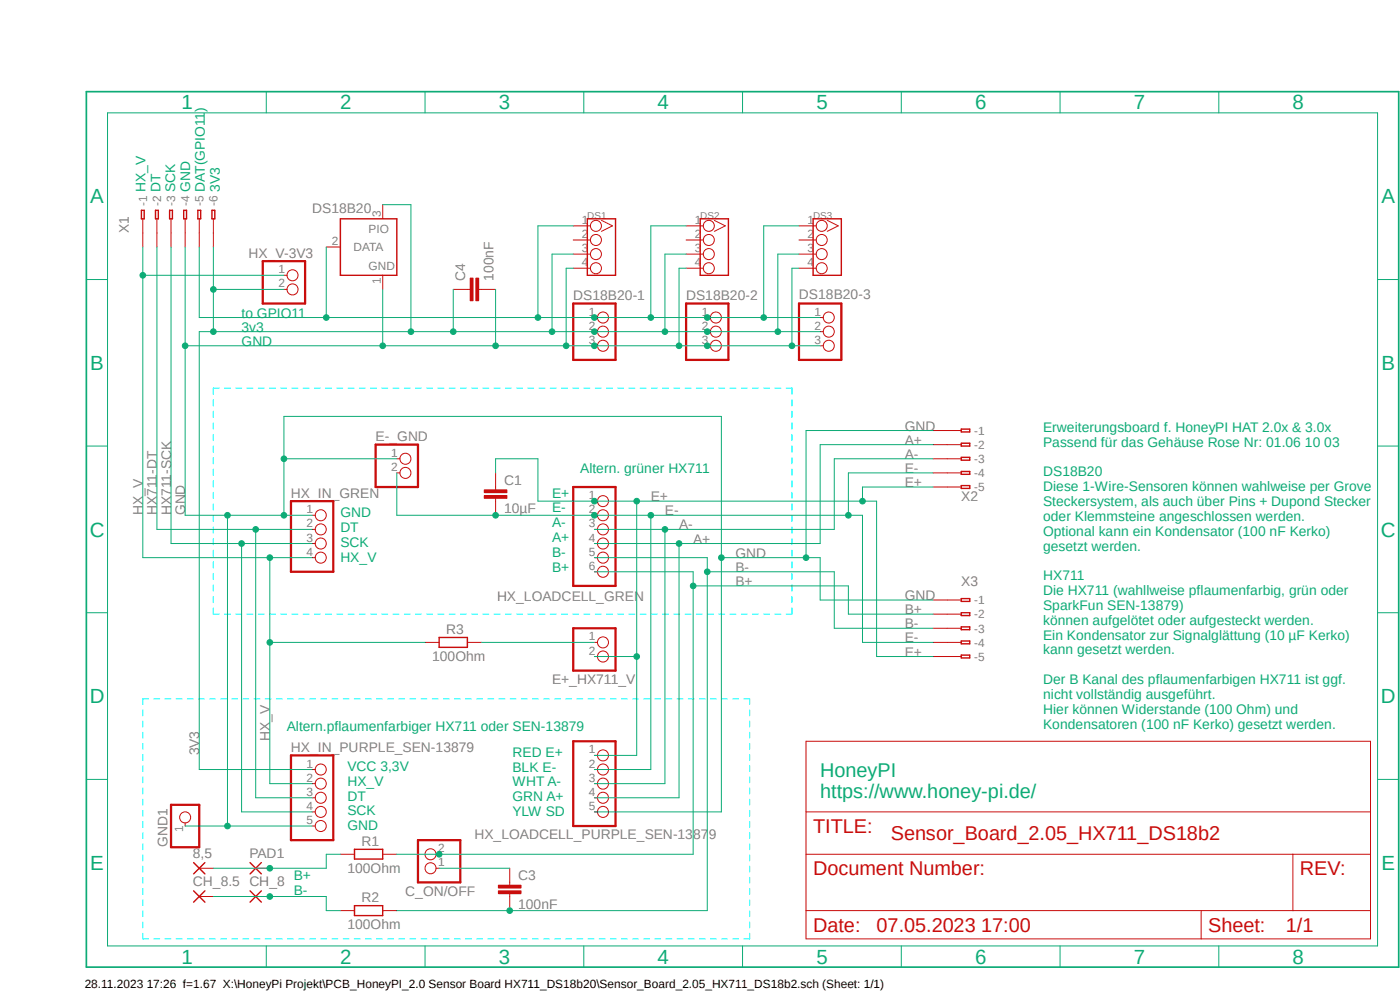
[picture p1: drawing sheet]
<svg xmlns="http://www.w3.org/2000/svg" width="420mm" height="297mm" viewBox="0 0 420 297" stroke-linecap="round" stroke-linejoin="round" font-family="sans-serif">
<path d="M25.4 27l394.6 263.4M420 27l-394.6 263.4" fill="none" stroke="#fff" stroke-width=".3"/>
<g fill="none" stroke="#0ff" stroke-width=".34">
<path d="M64 119.8v1.8M65.7 116.3h-1.7v1.9M67.4 116.3h1.7M70.8 116.3h1.7M74.1 116.3h1.7M77.5 116.3h1.7M80.9 116.3h1.7M84.2 116.3h1.7M87.6 116.3h1.7M91 116.3h1.7M94.4 116.3h1.7M97.7 116.3h1.7"/>
<path d="M101.1 116.3h1.7M104.5 116.3h1.7M107.8 116.3h1.7M111.2 116.3h1.7M114.6 116.3h1.7M117.9 116.3h1.7M121.3 116.3h1.7M124.7 116.3h1.7M128.1 116.3h1.7M131.4 116.3h1.7M134.8 116.3h1.7M138.2 116.3h1.7"/>
<path d="M141.5 116.3h1.7M144.9 116.3h1.7M148.3 116.3h1.7M151.6 116.3h1.7M155 116.3h1.7M158.4 116.3h1.7M161.8 116.3h1.6M165.1 116.3h1.7M168.5 116.3h1.7M171.9 116.3h1.7M175.2 116.3h1.7M178.6 116.3h1.7"/>
<path d="M181.9 116.3h1.8M185.3 116.3h1.7M188.7 116.3h1.7M192.1 116.3h1.7M195.5 116.3h1.6M198.8 116.3h1.7M202.2 116.3h1.7M205.6 116.3h1.7M208.9 116.3h1.7M212.3 116.3h1.7M215.6 116.3h1.8M219 116.3h1.7"/>
<path d="M222.4 116.3h1.7M225.8 116.3h1.7M229.2 116.3h1.6M232.5 116.3h1.7M235.9 116.3h1.7v1.9M237.6 119.8v1.8M64 123.3v1.8M64 126.7v1.9M64 130.2v1.8M64 133.7v1.8M64 137.2v1.8M237.6 123.3v1.8"/>
<path d="M237.6 126.7v1.9M237.6 130.2v1.8M237.6 133.7v1.8M237.6 137.2v1.8M64 140.6v1.9M64 144.1v1.8M64 147.6v1.8M64 151v1.8M64 154.5v1.8M64 158v1.8M237.6 140.6v1.9M237.6 144.1v1.8"/>
<path d="M237.6 147.6v1.8M237.6 151v1.8M237.6 154.5v1.8M237.6 158v1.8M64 161.5v1.7M64 164.9v1.8M64 168.4v1.8M64 171.9v1.8M64 175.3v1.8M64 178.8v1.8M237.6 161.5v1.7M237.6 164.9v1.8"/>
<path d="M237.6 168.4v1.8M237.6 171.9v1.8M237.6 175.3v1.8M237.6 178.8v1.8M64 182.2v1.9h1.7M67.4 184.1h1.7M70.8 184.1h1.7M74.1 184.1h1.7M77.5 184.1h1.7M80.9 184.1h1.7M84.2 184.1h1.7M87.6 184.1h1.7"/>
<path d="M91 184.1h1.7M94.4 184.1h1.7M97.7 184.1h1.7M101.1 184.1h1.7M104.5 184.1h1.7M107.8 184.1h1.7M111.2 184.1h1.7M114.6 184.1h1.7M117.9 184.1h1.7M121.3 184.1h1.7M124.7 184.1h1.7M128.1 184.1h1.7"/>
<path d="M131.4 184.1h1.7M134.8 184.1h1.7M138.2 184.1h1.7M141.5 184.1h1.7M144.9 184.1h1.7M148.3 184.1h1.7M151.6 184.1h1.7M155 184.1h1.7M158.4 184.1h1.7M161.8 184.1h1.6M165.1 184.1h1.7M168.5 184.1h1.7"/>
<path d="M171.9 184.1h1.7M175.2 184.1h1.7M178.6 184.1h1.7M181.9 184.1h1.8M185.3 184.1h1.7M188.7 184.1h1.7M192.1 184.1h1.7M195.5 184.1h1.6M198.8 184.1h1.7M202.2 184.1h1.7M205.6 184.1h1.7M208.9 184.1h1.7"/>
<path d="M212.3 184.1h1.7M215.6 184.1h1.8M219 184.1h1.7M222.4 184.1h1.7M225.8 184.1h1.7M229.2 184.1h1.6M232.5 184.1h1.7M237.6 182.2v1.9h-1.7M42.8 212.8v1.7M42.8 216.2v1.6M42.8 219.5v1.7M44.5 209.5h-1.7v1.6"/>
<path d="M46.2 209.5h1.7M49.5 209.5h1.7M52.9 209.5h1.7M56.2 209.5h1.7M59.6 209.5h1.6M62.9 209.5h1.7M66.3 209.5h1.6M69.6 209.5h1.6M72.9 209.5h1.7M76.2 209.5h1.7M79.6 209.5h1.7M82.9 209.5h1.7"/>
<path d="M86.3 209.5h1.7M89.6 209.5h1.7M93 209.5h1.6M96.3 209.5h1.7M99.7 209.5h1.6M103 209.5h1.6M106.3 209.5h1.7M109.6 209.5h1.7M113 209.5h1.7M116.3 209.5h1.7M119.7 209.5h1.7M123 209.5h1.7"/>
<path d="M126.4 209.5h1.6M129.7 209.5h1.7M133.1 209.5h1.6M136.4 209.5h1.6M139.7 209.5h1.7M143 209.5h1.7M146.4 209.5h1.7M149.7 209.5h1.7M153.1 209.5h1.6M156.4 209.5h1.7M159.8 209.5h1.6M163.1 209.5h1.7"/>
<path d="M166.4 209.5h1.7M169.8 209.5h1.6M173.1 209.5h1.7M176.4 209.5h1.7M179.8 209.5h1.7M183.1 209.5h1.7M186.5 209.5h1.6M189.8 209.5h1.7M193.2 209.5h1.6M196.5 209.5h1.7M199.8 209.5h1.7M203.2 209.5h1.7"/>
<path d="M206.5 209.5h1.7M209.8 209.5h1.7M213.2 209.5h1.6M216.5 209.5h1.7M219.9 209.5h1.6M223.2 209.5h1.7v1.6M224.9 212.8v1.7M224.9 216.2v1.6M224.9 219.5v1.7M42.8 222.8v1.7M42.8 226.2v1.7M42.8 229.5v1.7"/>
<path d="M42.8 232.9v1.7M42.8 236.2v1.7M42.8 239.6v1.7M224.9 222.8v1.7M224.9 226.2v1.7M224.9 229.5v1.7M224.9 232.9v1.7M224.9 236.2v1.7M224.9 239.6v1.7M42.8 242.9v1.7M42.8 246.3v1.6M42.8 249.6v1.7"/>
<path d="M42.8 252.9v1.7M42.8 256.3v1.7M42.8 259.6v1.7M224.9 242.9v1.7M224.9 246.3v1.6M224.9 249.6v1.7M224.9 252.9v1.7M224.9 256.3v1.7M224.9 259.6v1.7M42.8 263v1.7M42.8 266.3v1.7M42.8 269.7v1.7"/>
<path d="M42.8 273v1.7M42.8 276.4v1.6M42.8 279.7v1.7h1.7M224.9 263v1.7M224.9 266.3v1.7M224.9 269.7v1.7M224.9 273v1.7M224.9 276.4v1.6M224.9 279.7v1.7h-1.7M46.2 281.4h1.7M49.5 281.4h1.7M52.9 281.4h1.7"/>
<path d="M56.2 281.4h1.7M59.6 281.4h1.6M62.9 281.4h1.7M66.3 281.4h1.6M69.6 281.4h1.6M72.9 281.4h1.7M76.2 281.4h1.7M79.6 281.4h1.7M82.9 281.4h1.7M86.3 281.4h1.7M89.6 281.4h1.7M93 281.4h1.6"/>
<path d="M96.3 281.4h1.7M99.7 281.4h1.6M103 281.4h1.6M106.3 281.4h1.7M109.6 281.4h1.7M113 281.4h1.7M116.3 281.4h1.7M119.7 281.4h1.7M123 281.4h1.7M126.4 281.4h1.6M129.7 281.4h1.7M133.1 281.4h1.6"/>
<path d="M136.4 281.4h1.6M139.7 281.4h1.7M143 281.4h1.7M146.4 281.4h1.7M149.7 281.4h1.7M153.1 281.4h1.6M156.4 281.4h1.7M159.8 281.4h1.6M163.1 281.4h1.7M166.4 281.4h1.7M169.8 281.4h1.6M173.1 281.4h1.7"/>
<path d="M176.4 281.4h1.7M179.8 281.4h1.7M183.1 281.4h1.7M186.5 281.4h1.6M189.8 281.4h1.7M193.2 281.4h1.6M196.5 281.4h1.7M199.8 281.4h1.7M203.2 281.4h1.7M206.5 281.4h1.7M209.8 281.4h1.7M213.2 281.4h1.6"/>
<path d="M216.5 281.4h1.7M219.9 281.4h1.6"/>
</g>
<path d="M78.8 78.3h12.7v12.7h-12.7zM172 91h12.7v16.9h-12.7zM205.8 91h12.7v16.9h-12.7zM239.7 91h12.7v16.9h-12.7zM112.7 133.3h12.7v12.7h-12.7zM87.3 150.2h12.7v21.2h-12.7zM172 146h12.7v29.6h-12.7zM172 188.3h12.7v12.7h-12.7zM87.3 226.4h12.7v25.4h-12.7zM172 222.2h12.7v25.4h-12.7zM51.3 241.2h8.5v12.7h-8.5z" fill="none" stroke="#c90d0c" stroke-width=".68"/>
<g fill="none" stroke="#c90d0c" stroke-width=".3">
<path d="M172 67.7h5.1M172 71.9h5.1M172 76.2h5.1M180.4 66l3.3 1.7-3.3 1.6M205.8 67.7h5.2M205.8 71.9h5.2M205.8 76.2h5.2M214.3 66l3.3 1.7-3.3 1.6M239.7 67.7h5.2M239.7 71.9h5.2M239.7 76.2h5.2M248.2 66l3.3 1.7-3.3 1.6"/>
<path d="M85.2 82.5h.9M85.2 86.7h.9M172 80.4h5.1M178.3 95.2h.9M178.3 99.4h.9M205.8 80.4h5.2M212.2 95.2h.9M212.2 99.4h.9M239.7 80.4h5.2M246 95.2h1M246 99.4h1M178.3 103.6h.9"/>
<path d="M212.2 103.6h.9M246 103.6h1M119 137.5h1M93.6 154.4h1M93.6 158.7h1M119 141.7h1M148.7 146v.8M148.7 149.4v.8M178.3 154.4h.9M178.3 158.7h.9M178.3 150.2h.9M93.6 162.9h1"/>
<path d="M93.6 167.1h1M178.3 162.9h.9M178.3 167.1h.9M178.3 171.4h.9M178.3 192.5h.9M178.3 196.8h.9M93.6 230.6h1M93.6 234.9h1M93.6 239.1h1M178.3 230.6h.9M178.3 234.9h.9M178.3 239.1h.9"/>
<path d="M178.3 226.4h.9M241.8 222.2h169.3v59.2h-169.3zM55.5 246.6v1M93.6 243.3h1M93.6 247.6h1M178.3 243.3h.9M241.8 243.3h169.3M241.8 256h169.3M387.9 256v16.9M241.8 272.9h169.3M360.3 272.9v8.5"/>
<circle cx="178.8" cy="67.7" r="1.66"/>
<circle cx="178.8" cy="76.2" r="1.66"/>
<circle cx="178.8" cy="71.9" r="1.66"/>
<circle cx="212.6" cy="76.2" r="1.66"/>
<circle cx="212.6" cy="71.9" r="1.66"/>
<circle cx="212.6" cy="67.7" r="1.66"/>
<circle cx="246.5" cy="67.7" r="1.66"/>
<circle cx="246.5" cy="71.9" r="1.66"/>
<circle cx="246.5" cy="76.2" r="1.66"/>
<circle cx="87.8" cy="86.7" r="1.66"/>
<circle cx="87.8" cy="82.5" r="1.66"/>
<circle cx="178.8" cy="80.4" r="1.66"/>
<circle cx="180.9" cy="95.2" r="1.66"/>
<circle cx="180.9" cy="99.4" r="1.66"/>
<circle cx="212.6" cy="80.4" r="1.66"/>
<circle cx="214.8" cy="99.4" r="1.66"/>
<circle cx="214.8" cy="95.2" r="1.66"/>
<circle cx="246.5" cy="80.4" r="1.66"/>
<circle cx="248.6" cy="99.4" r="1.66"/>
<circle cx="248.6" cy="95.2" r="1.66"/>
<circle cx="180.9" cy="103.6" r="1.66"/>
<circle cx="214.8" cy="103.6" r="1.66"/>
<circle cx="248.6" cy="103.6" r="1.66"/>
<circle cx="121.6" cy="137.5" r="1.66"/>
<circle cx="96.2" cy="154.4" r="1.66"/>
<circle cx="96.2" cy="158.7" r="1.66"/>
<circle cx="121.6" cy="141.7" r="1.66"/>
<circle cx="180.9" cy="154.4" r="1.66"/>
<circle cx="180.9" cy="158.7" r="1.66"/>
<circle cx="180.9" cy="150.2" r="1.66"/>
<circle cx="96.2" cy="162.9" r="1.66"/>
<circle cx="96.2" cy="167.1" r="1.66"/>
<circle cx="180.9" cy="167.1" r="1.66"/>
<circle cx="180.9" cy="162.9" r="1.66"/>
<circle cx="180.9" cy="171.4" r="1.66"/>
<circle cx="180.9" cy="196.8" r="1.66"/>
<circle cx="180.9" cy="192.5" r="1.66"/>
<circle cx="96.2" cy="230.6" r="1.66"/>
<circle cx="96.2" cy="239.1" r="1.66"/>
<circle cx="96.2" cy="234.9" r="1.66"/>
<circle cx="180.9" cy="230.6" r="1.66"/>
<circle cx="180.9" cy="226.4" r="1.66"/>
<circle cx="180.9" cy="234.9" r="1.66"/>
<circle cx="180.9" cy="239.1" r="1.66"/>
<circle cx="55.5" cy="245" r="1.66"/>
<circle cx="96.2" cy="247.6" r="1.66"/>
<circle cx="96.2" cy="243.3" r="1.66"/>
<circle cx="180.9" cy="243.3" r="1.66"/>
</g>
<path d="M176.2 65.6h8.5v16.9h-8.5zM210.1 65.6h8.4v16.9h-8.4zM243.9 65.6h8.5v16.9h-8.5z" fill="none" stroke="#c90d0c" stroke-width=".42"/>
<path d="M145.3 146.8h6.8v.9h-6.8z" fill-rule="evenodd" fill="#c90d0c"/>
<path d="M145.3 146.8h6.8v.9h-6.8z" fill="none" stroke="#c90d0c" stroke-width=".3"/>
<path d="M145.3 148.5h6.8v.9h-6.8z" fill-rule="evenodd" fill="#c90d0c"/>
<g fill="none" stroke="#c90d0c" stroke-width=".3">
<path d="M42.8 65.6v8.4M47.1 65.6v8.4M51.3 65.6v8.4M55.5 65.6v8.4M59.8 65.6v8.4M64 65.6v8.4M97.9 74h4.2M114.8 61.3v4.3M114.8 82.5v4.2M140.2 86.7h.9M143.6 86.7h.8M279.9 129h8.5"/>
<path d="M279.9 133.3h8.5M279.9 137.5h8.5M145.3 148.5h6.8v.9h-6.8zM148.7 141.7v4.3M148.7 150.2v4.2M279.9 141.7h8.5M279.9 146h8.5M279.9 179.8h8.5M279.9 184.1h8.5M279.9 188.3h8.5M279.9 192.5h8.5M279.9 196.8h8.5"/>
<path d="M102.1 256h4.2M114.8 256h4.2M130.8 256h.9M102.1 272.9h4.2M114.8 272.9h4.2M130.8 260.2h.9"/>
<circle cx="129.2" cy="256" r="1.66"/>
<circle cx="129.2" cy="260.2" r="1.66"/>
</g>
<g fill="none" stroke="#c90d0c" stroke-width=".42">
<path d="M42.4 63h.9v2.6h-.9zM46.7 63h.8v2.6h-.8zM50.9 63h.8v2.6h-.8zM55.1 63h.9v2.6h-.9zM59.4 63h.8v2.6h-.8zM63.6 63h.8v2.6h-.8zM102.1 65.6h16.9v16.9h-16.9zM288.4 128.6h2.5v.9h-2.5zM288.4 132.8h2.5v.9h-2.5zM288.4 137.1h2.5v.8h-2.5zM288.4 141.3h2.5v.9h-2.5zM288.4 145.5h2.5v.9h-2.5z"/>
<path d="M288.4 179.4h2.5v.9h-2.5zM288.4 183.6h2.5v.9h-2.5zM288.4 187.9h2.5v.8h-2.5zM288.4 192.1h2.5v.9h-2.5zM288.4 196.3h2.5v.9h-2.5zM106.3 254.6h8.5v2.9h-8.5zM106.3 271.4h8.5v3h-8.5z"/>
</g>
<path d="M125.4 251.8h12.7v12.7h-12.7z" fill="none" stroke="#c90d0c" stroke-width=".68"/>
<path d="M141.1 83.4h.8v6.7h-.8z" fill-rule="evenodd" fill="#c90d0c"/>
<path d="M141.1 83.4h.8v6.7h-.8z" fill="none" stroke="#c90d0c" stroke-width=".3"/>
<path d="M142.7 83.4h.9v6.7h-.9z" fill-rule="evenodd" fill="#c90d0c"/>
<path d="M136 86.7h4.2M142.7 83.4h.9v6.7h-.9zM144.4 86.7h4.3M152.9 264.5v.8M152.9 267.8v.9" fill="none" stroke="#c90d0c" stroke-width=".3"/>
<path d="M149.5 265.3h6.8v.8h-6.8z" fill-rule="evenodd" fill="#c90d0c"/>
<path d="M149.5 265.3h6.8v.8h-6.8z" fill="none" stroke="#c90d0c" stroke-width=".3"/>
<path d="M149.5 267h6.8v.8h-6.8z" fill-rule="evenodd" fill="#c90d0c"/>
<path d="M127.5 192.5h4.2M140.2 192.5h4.2M59.8 260.2h4.2M59.8 268.7h4.2M76.7 260.2h4.2M76.7 268.7h4.2M149.5 267h6.8v.8h-6.8zM152.9 260.2v4.3M152.9 268.7v4.2" fill="none" stroke="#c90d0c" stroke-width=".3"/>
<path d="M131.7 191.1h8.5v2.9h-8.5zM58.1 258.5l3.4 3.4M61.5 258.5l-3.4 3.4M75 258.5l3.4 3.4M78.4 258.5l-3.4 3.4M58.1 267l3.4 3.4M61.5 267l-3.4 3.4M75 267l3.4 3.4M78.4 267l-3.4 3.4" fill="none" stroke="#c90d0c" stroke-width=".42"/>
<path d="M25.9 27.5h393.7v262.4h-393.7z" fill="none" stroke="#0dab76" stroke-width=".51"/>
<g fill="none" stroke="#0dab76" stroke-width=".3">
<path d="M32.3 33.8h381v249.7h-381zM79.9 27.5v6.3M127.5 27.5v6.3M175.1 27.5v6.3M222.8 27.5v6.3M270.4 27.5v6.3M318 27.5v6.3M365.6 27.5v6.3M25.9 83.8h6.4M413.3 83.8h6.3M25.9 133.7h6.4M413.3 133.7h6.3"/>
<path d="M47.1 158.7h46.5M76.7 158.7v80.4M25.9 183.6h6.4M413.3 183.6h6.3M25.9 233.6h6.4M413.3 233.6h6.3M79.9 283.5v6.4M127.5 283.5v6.4M175.1 283.5v6.4M222.8 283.5v6.4M270.4 283.5v6.4M318 283.5v6.4"/>
<path d="M365.6 283.5v6.4"/>
</g>
<circle cx="76.7" cy="158.7" r=".85" fill="#0dab76"/>
<g fill="none" stroke="#0dab76" stroke-width=".3">
<path d="M47.1 74v84.7M42.8 167.1h50.8M80.9 192.5v42.4M76.7 239.1h16.9"/>
<circle cx="76.7" cy="158.7" r=".85"/>
</g>
<circle cx="80.9" cy="167.1" r=".85" fill="#0dab76"/>
<g fill="none" stroke="#0dab76" stroke-width=".3">
<path d="M42.8 74v93.1M42.8 82.5h42.4M80.9 167.1v25.4"/>
<circle cx="80.9" cy="167.1" r=".85"/>
</g>
<circle cx="42.8" cy="82.5" r=".85" fill="#0dab76"/>
<g fill="none" stroke="#0dab76" stroke-width=".3">
<path d="M80.9 192.5h46.6"/>
<circle cx="42.8" cy="82.5" r=".85"/>
</g>
<circle cx="80.9" cy="192.5" r=".85" fill="#0dab76"/>
<g fill="none" stroke="#0dab76" stroke-width=".3">
<path d="M80.9 234.9h12.7"/>
<circle cx="80.9" cy="192.5" r=".85"/>
</g>
<circle cx="212.2" cy="99.4" r=".85" fill="#0dab76"/>
<g fill="none" stroke="#0dab76" stroke-width=".3">
<path d="M212.2 99.4h33.8"/>
<circle cx="212.2" cy="99.4" r=".85"/>
</g>
<circle cx="178.3" cy="99.4" r=".85" fill="#0dab76"/>
<g fill="none" stroke="#0dab76" stroke-width=".3">
<path d="M172 76.2h-6.4v23.2h46.6M205.8 76.2h-6.3v23.2"/>
<circle cx="178.3" cy="99.4" r=".85"/>
</g>
<circle cx="199.5" cy="99.4" r=".85" fill="#0dab76"/>
<g fill="none" stroke="#0dab76" stroke-width=".3">
<path d="M239.7 76.2h-6.4v23.2"/>
<circle cx="199.5" cy="99.4" r=".85"/>
</g>
<circle cx="233.3" cy="99.4" r=".85" fill="#0dab76"/>
<g fill="none" stroke="#0dab76" stroke-width=".3">
<path d="M136 99.4h29.6"/>
<circle cx="233.3" cy="99.4" r=".85"/>
</g>
<circle cx="165.6" cy="99.4" r=".85" fill="#0dab76"/>
<g fill="none" stroke="#0dab76" stroke-width=".3">
<path d="M85.2 86.7h-21.2v12.7h72"/>
<circle cx="165.6" cy="99.4" r=".85"/>
</g>
<circle cx="64" cy="86.7" r=".85" fill="#0dab76"/>
<g fill="none" stroke="#0dab76" stroke-width=".3">
<path d="M64 74v12.7M114.8 61.3h8.5v38.1"/>
<circle cx="64" cy="86.7" r=".85"/>
</g>
<circle cx="123.3" cy="99.4" r=".85" fill="#0dab76"/>
<g fill="none" stroke="#0dab76" stroke-width=".3">
<path d="M136 86.7v12.7"/>
<circle cx="123.3" cy="99.4" r=".85"/>
</g>
<circle cx="136" cy="99.4" r=".85" fill="#0dab76"/>
<g fill="none" stroke="#0dab76" stroke-width=".3">
<path d="M59.8 99.4h4.2"/>
<circle cx="136" cy="99.4" r=".85"/>
</g>
<circle cx="64" cy="99.4" r=".85" fill="#0dab76"/>
<g fill="none" stroke="#0dab76" stroke-width=".3">
<path d="M59.8 99.4v131.2h33.8M51.3 162.9h42.3M72.5 162.9v80.4"/>
<circle cx="64" cy="99.4" r=".85"/>
</g>
<circle cx="72.5" cy="162.9" r=".85" fill="#0dab76"/>
<g fill="none" stroke="#0dab76" stroke-width=".3">
<path d="M51.3 74v88.9M72.5 243.3h21.1"/>
<circle cx="72.5" cy="162.9" r=".85"/>
</g>
<circle cx="178.3" cy="103.6" r=".85" fill="#0dab76"/>
<circle cx="178.3" cy="103.6" r=".85" fill="none" stroke="#0dab76" stroke-width=".3"/>
<circle cx="212.2" cy="103.6" r=".85" fill="#0dab76"/>
<g fill="none" stroke="#0dab76" stroke-width=".3">
<path d="M239.7 80.4h-2.1v23.2h8.4"/>
<circle cx="212.2" cy="103.6" r=".85"/>
</g>
<circle cx="237.6" cy="103.6" r=".85" fill="#0dab76"/>
<g fill="none" stroke="#0dab76" stroke-width=".3">
<path d="M205.8 80.4h-2.1v23.2h33.9"/>
<circle cx="237.6" cy="103.6" r=".85"/>
</g>
<circle cx="203.7" cy="103.6" r=".85" fill="#0dab76"/>
<g fill="none" stroke="#0dab76" stroke-width=".3">
<path d="M172 80.4h-2.2v23.2h33.9"/>
<circle cx="203.7" cy="103.6" r=".85"/>
</g>
<circle cx="169.8" cy="103.6" r=".85" fill="#0dab76"/>
<g fill="none" stroke="#0dab76" stroke-width=".3">
<path d="M169.8 103.6h-114.3v50.8"/>
<circle cx="169.8" cy="103.6" r=".85"/>
</g>
<circle cx="55.5" cy="103.6" r=".85" fill="#0dab76"/>
<g fill="none" stroke="#0dab76" stroke-width=".3">
<path d="M55.5 154.4h38.1M68.2 154.4v93.2"/>
<circle cx="55.5" cy="103.6" r=".85"/>
</g>
<circle cx="68.2" cy="154.4" r=".85" fill="#0dab76"/>
<g fill="none" stroke="#0dab76" stroke-width=".3">
<path d="M119 137.5h-33.8v16.9"/>
<circle cx="68.2" cy="154.4" r=".85"/>
</g>
<circle cx="85.2" cy="154.4" r=".85" fill="#0dab76"/>
<g fill="none" stroke="#0dab76" stroke-width=".3">
<path d="M85.2 124.8v12.7"/>
<circle cx="85.2" cy="154.4" r=".85"/>
</g>
<circle cx="85.2" cy="137.5" r=".85" fill="#0dab76"/>
<g fill="none" stroke="#0dab76" stroke-width=".3">
<path d="M85.2 124.8h131.2v118.5h-38.1M55.5 247.6h12.7"/>
<circle cx="85.2" cy="137.5" r=".85"/>
</g>
<circle cx="216.4" cy="167.1" r=".85" fill="#0dab76"/>
<g fill="none" stroke="#0dab76" stroke-width=".3">
<path d="M55.5 74v29.6M279.9 129h-38.1v38.1M216.4 167.1h29.6v12.7h33.9"/>
<circle cx="216.4" cy="167.1" r=".85"/>
</g>
<circle cx="241.8" cy="167.1" r=".85" fill="#0dab76"/>
<g fill="none" stroke="#0dab76" stroke-width=".3">
<path d="M114.8 86.7v16.9"/>
<circle cx="241.8" cy="167.1" r=".85"/>
</g>
<circle cx="114.8" cy="103.6" r=".85" fill="#0dab76"/>
<g fill="none" stroke="#0dab76" stroke-width=".3">
<path d="M148.7 86.7v16.9"/>
<circle cx="114.8" cy="103.6" r=".85"/>
</g>
<circle cx="148.7" cy="103.6" r=".85" fill="#0dab76"/>
<circle cx="148.7" cy="103.6" r=".85" fill="none" stroke="#0dab76" stroke-width=".3"/>
<circle cx="68.2" cy="247.6" r=".85" fill="#0dab76"/>
<g fill="none" stroke="#0dab76" stroke-width=".3">
<path d="M68.2 247.6h25.4"/>
<circle cx="68.2" cy="247.6" r=".85"/>
</g>
<circle cx="212.2" cy="95.2" r=".85" fill="#0dab76"/>
<g fill="none" stroke="#0dab76" stroke-width=".3">
<path d="M178.3 95.2h16.9M212.2 95.2h33.8"/>
<circle cx="212.2" cy="95.2" r=".85"/>
</g>
<circle cx="178.3" cy="95.2" r=".85" fill="#0dab76"/>
<g fill="none" stroke="#0dab76" stroke-width=".3">
<path d="M239.7 67.7h-10.6v27.5M59.8 95.2h118.5M195.2 95.2h17"/>
<circle cx="178.3" cy="95.2" r=".85"/>
</g>
<circle cx="229.1" cy="95.2" r=".85" fill="#0dab76"/>
<g fill="none" stroke="#0dab76" stroke-width=".3">
<path d="M205.8 67.7h-10.6v27.5"/>
<circle cx="229.1" cy="95.2" r=".85"/>
</g>
<circle cx="195.2" cy="95.2" r=".85" fill="#0dab76"/>
<g fill="none" stroke="#0dab76" stroke-width=".3">
<path d="M172 67.7h-10.6v27.5"/>
<circle cx="195.2" cy="95.2" r=".85"/>
</g>
<circle cx="161.4" cy="95.2" r=".85" fill="#0dab76"/>
<g fill="none" stroke="#0dab76" stroke-width=".3">
<path d="M59.8 74v21.2M97.9 74v21.2"/>
<circle cx="161.4" cy="95.2" r=".85"/>
</g>
<circle cx="97.9" cy="95.2" r=".85" fill="#0dab76"/>
<g fill="none" stroke="#0dab76" stroke-width=".3">
<path d="M119 141.7v12.7h29.7M178.3 154.4h16.9"/>
<circle cx="97.9" cy="95.2" r=".85"/>
</g>
<circle cx="178.3" cy="154.4" r=".85" fill="#0dab76"/>
<g fill="none" stroke="#0dab76" stroke-width=".3">
<path d="M148.7 154.4h29.6M254.5 154.4h-59.3v76.2h-16.9"/>
<circle cx="178.3" cy="154.4" r=".85"/>
</g>
<circle cx="195.2" cy="154.4" r=".85" fill="#0dab76"/>
<g fill="none" stroke="#0dab76" stroke-width=".3">
<path d="M254.5 154.4h4.2"/>
<circle cx="195.2" cy="154.4" r=".85"/>
</g>
<circle cx="148.7" cy="154.4" r=".85" fill="#0dab76"/>
<g fill="none" stroke="#0dab76" stroke-width=".3">
<path d="M258.7 154.4v38.1h21.2M279.9 141.7h-25.4v12.7"/>
<circle cx="148.7" cy="154.4" r=".85"/>
</g>
<circle cx="254.5" cy="154.4" r=".85" fill="#0dab76"/>
<g fill="none" stroke="#0dab76" stroke-width=".3">
<path d="M178.3 158.7h72M199.5 158.7v76.2h-21.2"/>
<circle cx="254.5" cy="154.4" r=".85"/>
</g>
<circle cx="199.5" cy="158.7" r=".85" fill="#0dab76"/>
<g fill="none" stroke="#0dab76" stroke-width=".3">
<path d="M279.9 137.5h-29.6v21.2M207.9 171.4v84.6"/>
<circle cx="199.5" cy="158.7" r=".85"/>
</g>
<circle cx="207.9" cy="175.6" r=".85" fill="#0dab76"/>
<g fill="none" stroke="#0dab76" stroke-width=".3">
<path d="M207.9 175.6h46.6v8.5h25.4M119 256h88.9"/>
<circle cx="207.9" cy="175.6" r=".85"/>
</g>
<circle cx="131.7" cy="256" r=".85" fill="#0dab76"/>
<g fill="none" stroke="#0dab76" stroke-width=".3">
<path d="M178.3 150.2h80.4M191 150.2v76.2h-12.7M178.3 171.4h29.6"/>
<circle cx="131.7" cy="256" r=".85"/>
</g>
<circle cx="191" cy="150.2" r=".85" fill="#0dab76"/>
<g fill="none" stroke="#0dab76" stroke-width=".3">
<path d="M178.3 196.8h12.7"/>
<circle cx="191" cy="150.2" r=".85"/>
</g>
<circle cx="191" cy="196.8" r=".85" fill="#0dab76"/>
<g fill="none" stroke="#0dab76" stroke-width=".3">
<path d="M161.4 150.2h16.9"/>
<circle cx="191" cy="196.8" r=".85"/>
</g>
<circle cx="178.3" cy="150.2" r=".85" fill="#0dab76"/>
<g fill="none" stroke="#0dab76" stroke-width=".3">
<path d="M148.7 141.7v-4.2h12.7v12.7M279.9 146h-21.2v4.2h4.3"/>
<circle cx="178.3" cy="150.2" r=".85"/>
</g>
<circle cx="258.7" cy="150.2" r=".85" fill="#0dab76"/>
<g fill="none" stroke="#0dab76" stroke-width=".3">
<path d="M263 150.2v46.6h16.9M178.3 162.9h67.7M203.7 162.9v76.2h-25.4"/>
<circle cx="258.7" cy="150.2" r=".85"/>
</g>
<circle cx="203.7" cy="162.9" r=".85" fill="#0dab76"/>
<g fill="none" stroke="#0dab76" stroke-width=".3">
<path d="M279.9 133.3h-33.9v29.6M178.3 167.1h33.9v105.8"/>
<circle cx="203.7" cy="162.9" r=".85"/>
</g>
<circle cx="212.2" cy="171.4" r=".85" fill="#0dab76"/>
<g fill="none" stroke="#0dab76" stroke-width=".3">
<path d="M212.2 171.4h38.1v16.9h29.6M119 272.9h93.2"/>
<circle cx="212.2" cy="171.4" r=".85"/>
</g>
<circle cx="152.9" cy="272.9" r=".85" fill="#0dab76"/>
<g fill="none" stroke="#0dab76" stroke-width=".3">
<path d="M97.9 256h4.2M64 260.2h16.9"/>
<circle cx="152.9" cy="272.9" r=".85"/>
</g>
<circle cx="80.9" cy="260.2" r=".85" fill="#0dab76"/>
<g fill="none" stroke="#0dab76" stroke-width=".3">
<path d="M97.9 256v4.2h-17M64 268.7h16.9M131.7 260.2h21.2"/>
<circle cx="80.9" cy="260.2" r=".85"/>
</g>
<circle cx="80.9" cy="268.7" r=".85" fill="#0dab76"/>
<g fill="none" stroke="#0dab76" stroke-width=".3">
<path d="M144.4 192.5h33.9M80.9 268.7h17v4.2h4.2"/>
<circle cx="80.9" cy="268.7" r=".85"/>
</g>
<g font-size="6.1" fill="#0dab76">
<text x="54.4" y="32.8">1</text>
<text x="102" y="32.8">2</text>
<text x="149.6" y="32.8">3</text>
<text x="197.3" y="32.8">4</text>
<text x="244.9" y="32.8">5</text>
<text x="292.5" y="32.8">6</text>
<text x="340.1" y="32.8">7</text>
<text x="387.7" y="32.8">8</text>
<text x="27.1" y="61">A</text>
<text x="414.4" y="61">A</text>
<text x="27.1" y="110.9">B</text>
<text x="414.4" y="110.9">B</text>
<text x="26.9" y="160.8">C</text>
<text x="414.2" y="160.8">C</text>
<text x="26.9" y="210.8">D</text>
<text x="414.2" y="210.8">D</text>
<text x="27.1" y="260.7">E</text>
<text x="414.4" y="260.7">E</text>
<text x="54.4" y="288.8">1</text>
<text x="102" y="288.8">2</text>
<text x="149.6" y="288.8">3</text>
<text x="197.3" y="288.8">4</text>
<text x="244.9" y="288.8">5</text>
<text x="292.5" y="288.8">6</text>
<text x="340.1" y="288.8">7</text>
<text x="387.7" y="288.8">8</text>
</g>
<g font-size="6" fill="#0dab76">
<text x="246" y="232.7">HoneyPI</text>
<text x="246" y="239.1">https://www.honey-pi.de/</text>
</g>
<g font-size="6" fill="#c90d0c">
<text x="243.9" y="249.7">TITLE:</text>
<text x="267.2" y="251.8">Sensor_Board_2.05_HX711_DS18b2</text>
<text x="243.9" y="262.3">Document Number:</text>
<text x="390" y="262.3">REV:</text>
<text x="243.9" y="279.3">Date:</text>
<text x="263" y="279.3">07.05.2023 17:00</text>
<text x="362.5" y="279.3">Sheet:</text>
<text x="385.8" y="279.3">1/1</text>
</g>
<g font-size="4.1" fill="#0dab76">
<text x="43.7" y="57.5" transform="rotate(-90 43.7 57.5)">HX_V</text>
<text x="48.1" y="57.5" transform="rotate(-90 48.1 57.5)">DT</text>
<text x="52.6" y="57.5" transform="rotate(-90 52.6 57.5)">SCK</text>
<text x="57" y="57.5" transform="rotate(-90 57 57.5)">GND</text>
<text x="61.5" y="57.5" transform="rotate(-90 61.5 57.5)">DAT(GPIO11)</text>
<text x="65.9" y="57.5" transform="rotate(-90 65.9 57.5)">3V3</text>
<text x="72.5" y="95.2">to GPIO11</text>
<text x="72.5" y="99.4">3v3</text>
<text x="72.5" y="103.6">GND</text>
<text x="312.9" y="129.5">Erweiterungsboard f. HoneyPI HAT 2.0x &amp; 3.0x</text>
<text x="312.9" y="133.9">Passend für das Gehäuse Rose Nr: 01.06 10 03</text>
<text x="174.1" y="141.7">Altern. grüner HX711</text>
<text x="312.9" y="142.8">DS18B20</text>
<text x="165.6" y="149.1">E+</text>
<text x="312.9" y="147.2">Diese 1-Wire-Sensoren können wahlweise per Grove</text>
<text x="102.1" y="155.1">GND</text>
<text x="165.6" y="153.6">E-</text>
<text x="312.9" y="151.7">Steckersystem, als auch über Pins + Dupond Stecker</text>
<text x="102.1" y="159.5">DT</text>
<text x="165.6" y="158">A-</text>
<text x="312.9" y="156.1">oder Klemmsteine angeschlossen werden.</text>
<text x="312.9" y="160.6">Optional kann ein Kondensator (100 nF Kerko)</text>
<text x="102.1" y="164">SCK</text>
<text x="165.6" y="162.5">A+</text>
<text x="165.6" y="166.9">B-</text>
<text x="312.9" y="165">gesetzt werden.</text>
<text x="102.1" y="168.4">HX_V</text>
<text x="165.6" y="171.4">B+</text>
<text x="312.9" y="173.9">HX711</text>
<text x="312.9" y="178.4">Die HX711 (wahllweise pflaumenfarbig, grün oder</text>
<text x="312.9" y="182.8">SparkFun SEN-13879)</text>
<text x="312.9" y="187.2">können aufgelötet oder aufgesteckt werden.</text>
<text x="312.9" y="191.7">Ein Kondensator zur Signalglättung (10 µF Kerko)</text>
<text x="312.9" y="196.1">kann gesetzt werden.</text>
<text x="312.9" y="205">Der B Kanal des pflaumenfarbigen HX711 ist ggf.</text>
<text x="312.9" y="209.5">nicht vollständig ausgeführt.</text>
<text x="312.9" y="213.9">Hier können Widerstande (100 Ohm) und</text>
<text x="86" y="219.2">Altern.pflaumenfarbiger HX711 oder SEN-13879</text>
<text x="312.9" y="218.4">Kondensatoren (100 nF Kerko) gesetzt werden.</text>
<text x="153.8" y="226.8">RED E+</text>
<text x="104.2" y="231.1">VCC 3,3V</text>
<text x="153.8" y="231.3">BLK E-</text>
<text x="104.2" y="235.5">HX_V</text>
<text x="104.2" y="239.9">DT</text>
<text x="153.8" y="235.7">WHT A-</text>
<text x="104.2" y="244.4">SCK</text>
<text x="153.8" y="240.2">GRN A+</text>
<text x="153.8" y="244.6">YLW SD</text>
<text x="104.2" y="248.8">GND</text>
<text x="88.1" y="263.8">B+</text>
<text x="88.1" y="268.3">B-</text>
</g>
<g font-size="4.1" fill="#808080">
<text x="93.6" y="63.9">DS18B20</text>
<text x="38.6" y="69.8" transform="rotate(-90 38.6 69.8)">X1</text>
<text x="74.6" y="77.2">HX_V-3V3</text>
<text x="139.6" y="84.2" transform="rotate(-90 139.6 84.2)">C4</text>
<text x="148" y="84.2" transform="rotate(-90 148 84.2)">100nF</text>
<text x="172" y="89.9">DS18B20-1</text>
<text x="205.8" y="89.9">DS18B20-2</text>
<text x="239.7" y="89.5">DS18B20-3</text>
<text x="271.4" y="129">GND</text>
<text x="112.7" y="132.2">E-_GND</text>
<text x="271.4" y="137.5">A-</text>
<text x="271.4" y="133.3">A+</text>
<text x="271.4" y="141.7">E-</text>
<text x="87.3" y="149.1">HX_IN_GREN</text>
<text x="151.2" y="145.3">C1</text>
<text x="271.4" y="146">E+</text>
<text x="42.8" y="154.4" transform="rotate(-90 42.8 154.4)">HX_V</text>
<text x="47.1" y="154.4" transform="rotate(-90 47.1 154.4)">HX711-DT</text>
<text x="51.3" y="154.4" transform="rotate(-90 51.3 154.4)">HX711-SCK</text>
<text x="55.5" y="154.4" transform="rotate(-90 55.5 154.4)">GND</text>
<text x="151.2" y="153.8">10µF</text>
<text x="195.2" y="150.2">E+</text>
<text x="199.5" y="154.4">E-</text>
<text x="288.4" y="150.2">X2</text>
<text x="203.7" y="158.7">A-</text>
<text x="207.9" y="162.9">A+</text>
<text x="220.6" y="167.1">GND</text>
<text x="220.6" y="171.4">B-</text>
<text x="220.6" y="175.6">B+</text>
<text x="271.4" y="179.8">GND</text>
<text x="288.4" y="175.6">X3</text>
<text x="149.1" y="180">HX_LOADCELL_GREN</text>
<text x="271.4" y="184.1">B+</text>
<text x="133.9" y="190">R3</text>
<text x="271.4" y="188.3">B-</text>
<text x="271.4" y="192.5">E-</text>
<text x="271.4" y="196.8">E+</text>
<text x="129.6" y="198">100Ohm</text>
<text x="165.6" y="205">E+_HX711_V</text>
<text x="59.8" y="226.4" transform="rotate(-90 59.8 226.4)">3V3</text>
<text x="80.9" y="222.2" transform="rotate(-90 80.9 222.2)">HX_V</text>
<text x="87.3" y="225.3">HX_IN_PURPLE_SEN-13879</text>
<text x="142.3" y="251.6">HX_LOADCELL_PURPLE_SEN-13879</text>
<text x="50.3" y="253.9" transform="rotate(-90 50.3 253.9)">GND1</text>
<text x="57.9" y="257.2">8,5</text>
<text x="74.8" y="257.2">PAD1</text>
<text x="108.5" y="253.5">R1</text>
<text x="104.2" y="261.5">100Ohm</text>
<text x="155.4" y="263.8">C3</text>
<text x="57.9" y="265.6">CH_8.5 CH_8</text>
<text x="121.6" y="268.5">C_ON/OFF</text>
<text x="108.5" y="270.4">R2</text>
<text x="155.4" y="272.3">100nF</text>
<text x="104.2" y="278.4">100Ohm</text>
</g>
<g font-size="3.6" fill="#808080">
<text x="44.1" y="61.7" transform="rotate(-90 44.1 61.7)">-1</text>
<text x="48.3" y="61.7" transform="rotate(-90 48.3 61.7)">-2</text>
<text x="52.6" y="61.7" transform="rotate(-90 52.6 61.7)">-3</text>
<text x="56.8" y="61.7" transform="rotate(-90 56.8 61.7)">-4</text>
<text x="61" y="61.7" transform="rotate(-90 61 61.7)">-5</text>
<text x="65.3" y="61.7" transform="rotate(-90 65.3 61.7)">-6</text>
<text x="114.2" y="65" transform="rotate(-90 114.2 65)">3</text>
<text x="110.6" y="69.8">PIO</text>
<text x="174.5" y="67.1">1</text>
<text x="174.5" y="71.3">2</text>
<text x="208.4" y="67.1">1</text>
<text x="208.4" y="71.3">2</text>
<text x="242.3" y="67.1">1</text>
<text x="242.3" y="71.3">2</text>
<text x="99.5" y="73.4">2</text>
<text x="106" y="75.3">DATA</text>
<text x="174.5" y="75.6">3</text>
<text x="208.4" y="75.6">3</text>
<text x="242.3" y="75.6">3</text>
<text x="83.5" y="81.9">1</text>
<text x="110.6" y="80.8">GND</text>
<text x="174.5" y="79.8">4</text>
<text x="208.4" y="79.8">4</text>
<text x="242.3" y="79.8">4</text>
<text x="83.5" y="86.1">2</text>
<text x="114.2" y="85.1" transform="rotate(-90 114.2 85.1)">1</text>
<text x="176.7" y="94.6">1</text>
<text x="210.5" y="94.6">1</text>
<text x="244.4" y="94.6">1</text>
<text x="176.7" y="98.9">2</text>
<text x="210.5" y="98.9">2</text>
<text x="244.4" y="98.9">2</text>
<text x="176.7" y="103">3</text>
<text x="210.5" y="103">3</text>
<text x="244.4" y="103">3</text>
<text x="292.3" y="130.3">-1</text>
<text x="117.4" y="136.9">1</text>
<text x="292.3" y="134.5">-2</text>
<text x="117.4" y="141.1">2</text>
<text x="292.3" y="138.8">-3</text>
<text x="292.3" y="143">-4</text>
<text x="176.7" y="149.6">1</text>
<text x="292.3" y="147.2">-5</text>
<text x="92" y="153.8">1</text>
<text x="176.7" y="153.8">2</text>
<text x="92" y="158.1">2</text>
<text x="176.7" y="158.1">3</text>
<text x="92" y="162.3">3</text>
<text x="92" y="166.5">4</text>
<text x="176.7" y="162.3">4</text>
<text x="176.7" y="166.5">5</text>
<text x="176.7" y="170.8">6</text>
<text x="292.3" y="181.1">-1</text>
<text x="292.3" y="185.3">-2</text>
<text x="176.7" y="191.9">1</text>
<text x="292.3" y="189.6">-3</text>
<text x="176.7" y="196.2">2</text>
<text x="292.3" y="193.8">-4</text>
<text x="292.3" y="198">-5</text>
<text x="176.7" y="225.8">1</text>
<text x="92" y="230">1</text>
<text x="176.7" y="230">2</text>
<text x="92" y="234.3">2</text>
<text x="92" y="238.5">3</text>
<text x="176.7" y="234.3">3</text>
<text x="176.7" y="238.5">4</text>
<text x="92" y="242.7">4</text>
<text x="176.7" y="242.7">5</text>
<text x="54.9" y="249.2" transform="rotate(-90 54.9 249.2)">1</text>
<text x="92" y="247">5</text>
<text x="131.4" y="255.4">2</text>
<text x="131.4" y="259.7">1</text>
</g>
<text font-size="3.6" x="25.4" y="296">28.11.2023 17:26 f=1.67 X:\HoneyPi Projekt\PCB_HoneyPI_2.0 Sensor Board HX711_DS18b20\Sensor_Board_2.05_HX711_DS18b2.sch (Sheet: 1/1)</text>
<g font-size="3" fill="#808080">
<text x="176.2" y="65.6">DS1</text>
<text x="210.1" y="65.6">DS2</text>
<text x="243.9" y="65.6">DS3</text>
</g>
</svg>
